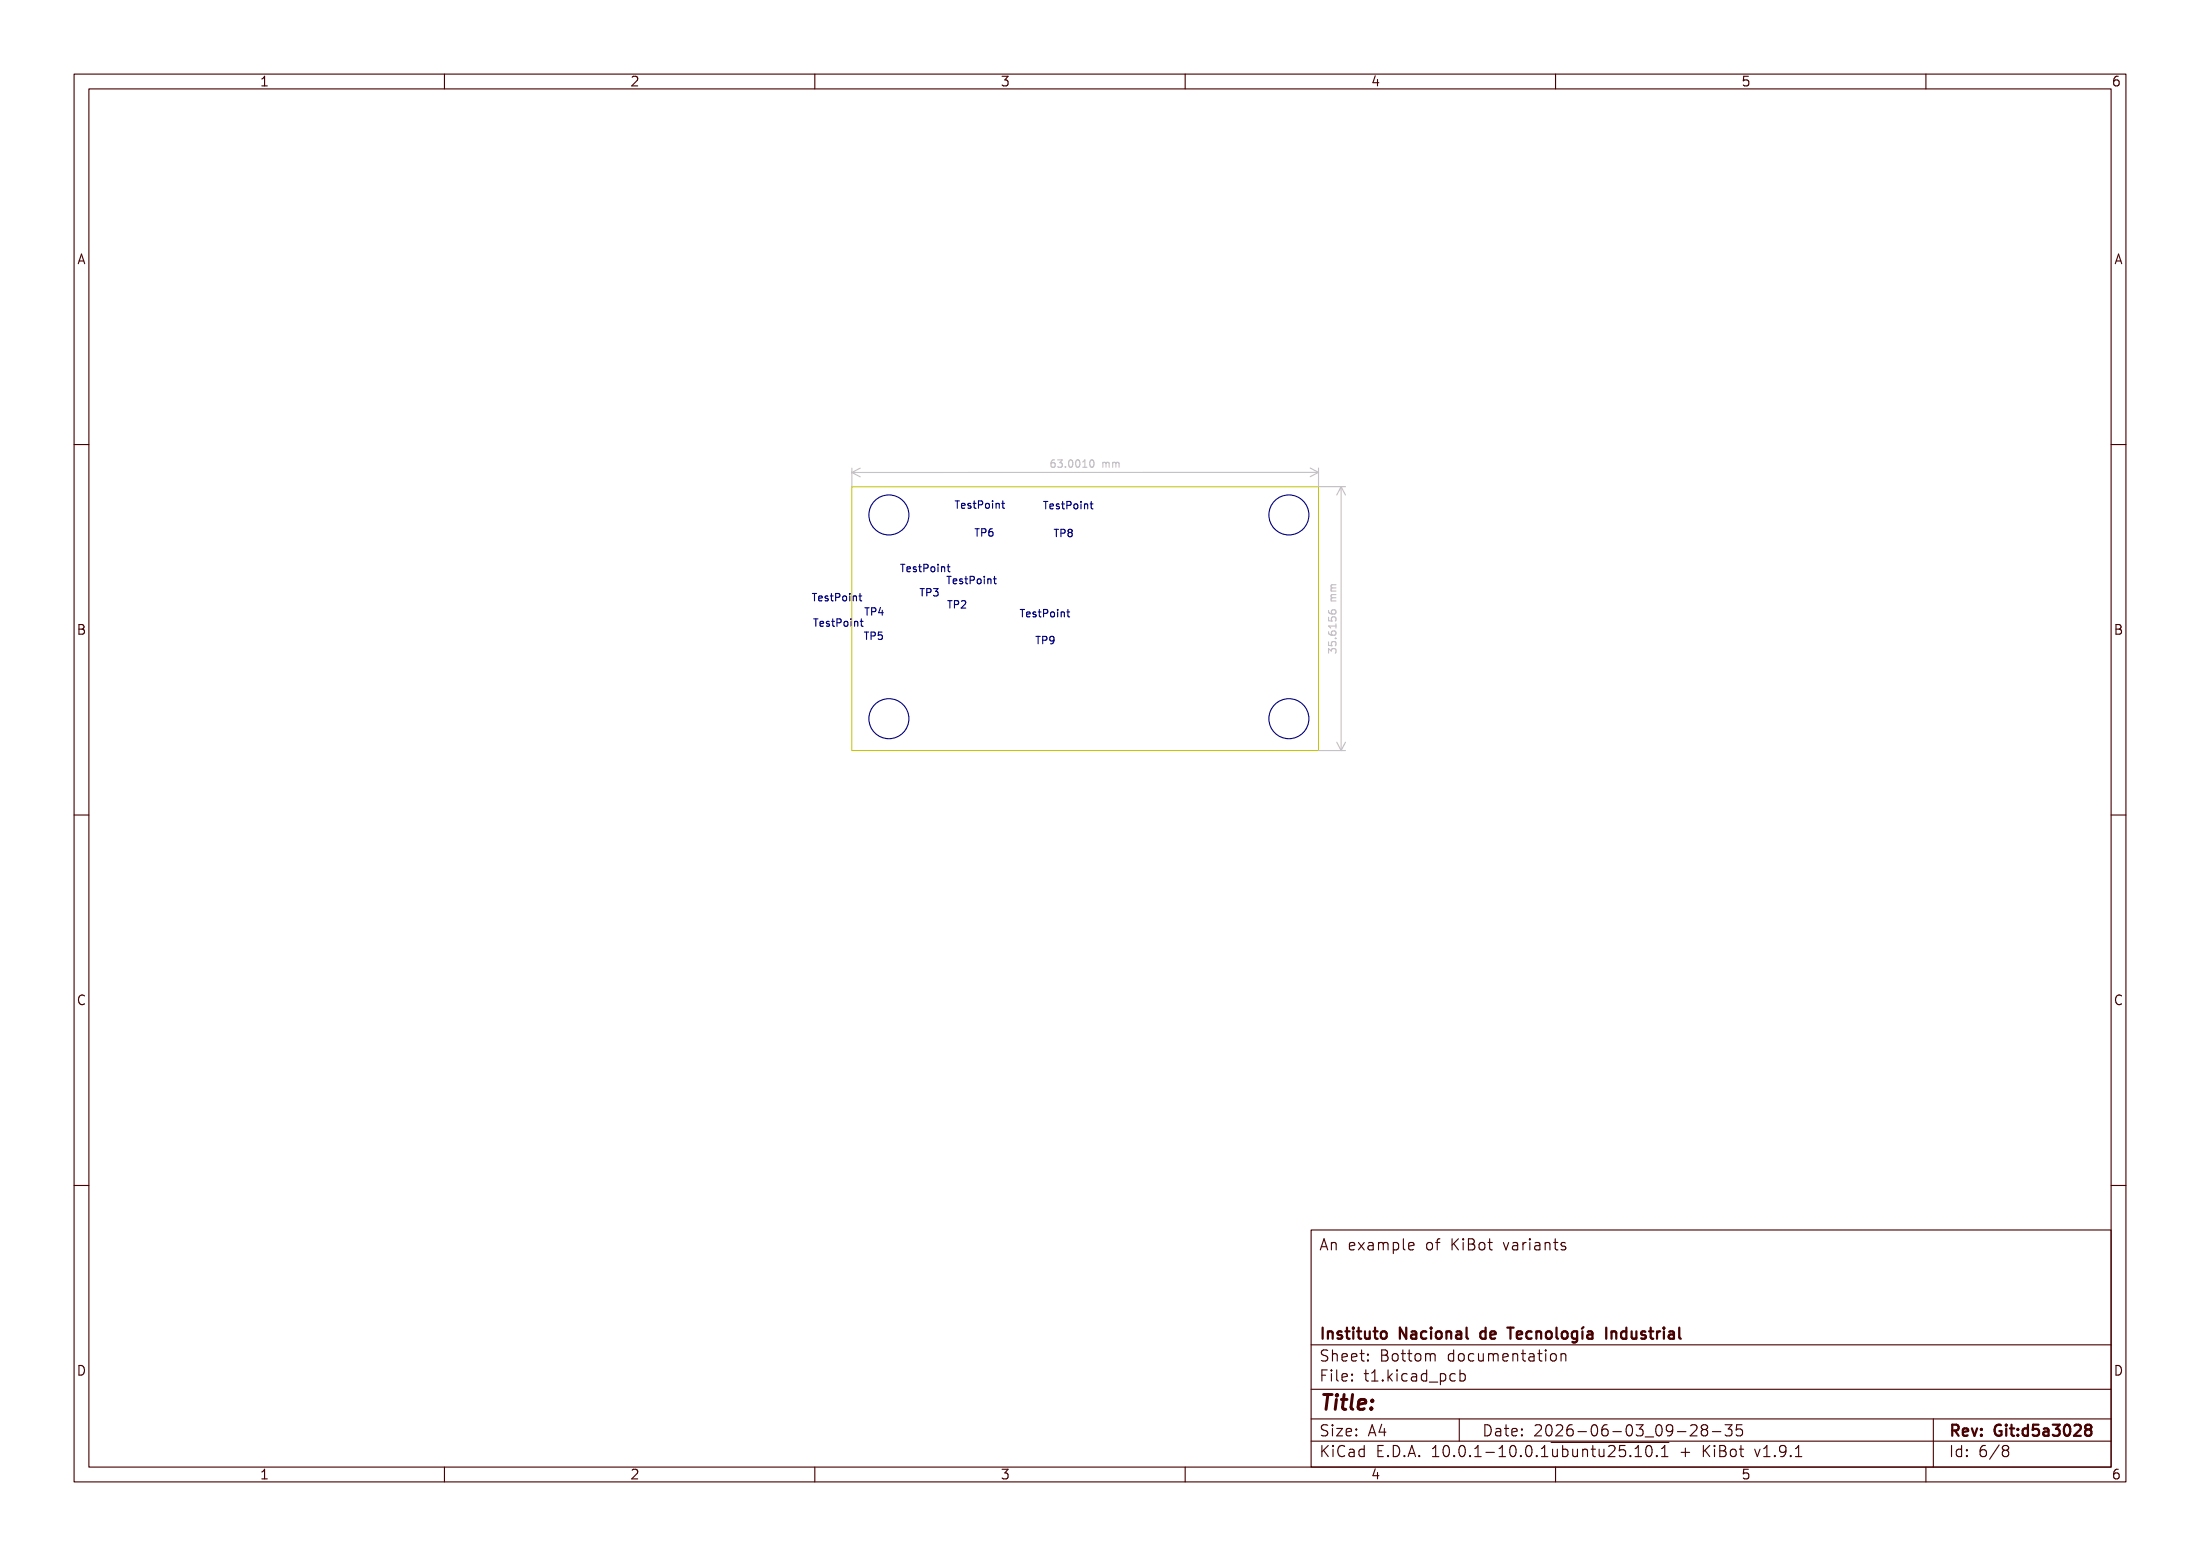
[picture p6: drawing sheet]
<svg xmlns="http://www.w3.org/2000/svg" width="297mm" height="210mm" viewBox="0 0 297 210" stroke-linecap="round" stroke-linejoin="round" font-family="sans-serif">
<g fill="none" stroke="#000084" stroke-width=".15">
<path d="M121.6 76.2h.6M121.9 76.2v1M122.4 76.8l.5-.1v-.2h-.3l-.2 .1 .1 .5h.4M123.7 76.5h-.3l-.1 .1v.2l.4 .1v.2h-.4M124 76.5h.4M124.2 76.2v.8l.2 .2M124.2 79.4h.6M124.5 79.4v1M124.7 76.7l.5-.1 .1-.1-.1-.2-.1-.1h-.4v1M125.1 80l.5-.1 .1-.1-.1-.3-.1-.1h-.4v1M125.7 76.6l.2-.1 .3 .1v.4l-.1 .1-.2 .1-.2-.1zM126 79.4h.6l-.3 .4 .3 .1v.4l-.1 .1-.5-.1"/>
<path d="M126.6 76.2v.1M126.6 76.5v.7M127.1 76.6l.2-.1h.2v.7M127.1 76.5v.7M127.8 77.8h.6M127.9 76.5h.3M128 76.2v.8l.2 .2M128.1 77.8v1M128.7 78.5l.5-.1-.1-.2-.3-.1-.1 .2v.4h.4M128.9 67.6h.6M129.2 67.6v1M129.8 68.3l.5-.1-.1-.2-.2-.1-.2 .2 .1 .5h.3"/>
<path d="M129.9 78.2l-.2-.1-.2 .2 .1 .1 .3 .1v.2h-.4M130.3 78.1h.3M130.4 77.8v.8l.2 .2M131 78.3h.5v-.2v-.2l-.1-.1h-.4v1M131 68l-.2-.1-.1 .2v.1l.3 .1v.3h-.3M131.4 67.9h.4M131.5 67.6v.9l.3 .1M131.6 71.4h.6M131.9 71.4v1M132 78.2l.3-.1 .2 .2v.3l-.2 .2-.3-.1-.1-.1zM132.1 68.1h.5l.1-.2-.1-.2-.1-.1h-.4v1M132.5 71.9l.5-.1 .1-.1v-.2l-.2-.1h-.4v1"/>
<path d="M132.9 77.8v.1M132.9 78.1v.7M133.1 68l.1-.1 .3 .1 .1 .4-.1 .2h-.3l-.1-.1zM133.4 78.2l.1-.1 .2 .1 .1 .6M133.4 78.1v.7M134 71.4h-.3a.67 .67 0 0 0 0 1l.3-.1 .1-.4-.2-.2-.3 .1-.1 .1M134 67.6v.1M134 67.9v.7M134.1 78.1h.4M134.3 77.8v.8l.2 .2M134.5 68l.1-.1 .3 .1v.6M134.5 67.9v.7"/>
<path d="M135.2 67.9h.4M135.4 67.6v.9l.2 .1M140.9 67.7h.6M141.2 67.7v1M141.7 68.3h.5v-.2l-.3-.1-.2 .2 .1 .4h.4M142.3 71.4h.6M142.6 71.4v1M143 68.1l-.3-.1-.1 .2 .1 .1 .3 .1v.2h-.4M143.2 72l.5-.1 .1-.1v-.3l-.2-.1h-.4v1M143.3 68h.4M143.5 67.7v.8l.2 .2M144 68.2h.5l.1-.2v-.2l-.2-.1h-.4v1"/>
<path d="M144.4 71.9l-.2-.2 .2-.3 .3 .1 .1 .1-.2 .3M144.4 71.9l-.2 .2v.1l.2 .2h.3l.1-.2v-.1l-.2-.2M144.4 71.9h.2M145 68.1l.2-.1 .3 .1v.4l-.1 .1-.2 .1-.2-.1zM145.9 67.7v.1M145.9 68v.7M146.4 68.1l.2-.1 .2 .1v.6M146.4 68v.7M147.2 68h.4M147.3 67.7v.8l.3 .2M109.7 80.1h.5M109.8 83.5h.6"/>
<path d="M110 80.1v1M110.1 83.5v1M110.5 80.8l.5-.1v-.2l-.3-.1-.2 .2 .1 .5h.4M110.7 84.2l.5-.1-.1-.2h-.3l-.1 .1 .1 .5h.3M111.8 80.5l-.3-.1-.1 .2v.1l.4 .1v.3h-.4M111.9 83.9h-.2l-.1 .1v.1l.3 .1v.3h-.3M112.1 80.4h.4M112.2 80.1v.9l.3 .1M112.3 83.9h.4M112.4 83.5v.9l.3 .1M112.8 80.6h.5l.1-.2-.1-.2-.1-.1h-.4v1M113 84.1l.5-.1 .1-.1-.1-.3-.1-.1h-.4v1"/>
<path d="M113.9 80.5l.2-.1 .2 .2v.3l-.2 .2h-.2l-.1-.2zM114 84l.1-.1 .3 .1 .1 .3-.1 .2h-.3l-.1-.1zM114.7 80.1v.1M114.7 80.4v.7M114.9 83.5v.1M114.9 83.9v.6M115.2 80.5l.1-.1 .3 .1v.6M115.2 80.4v.7M115.4 84l.1-.1h.3v.6M115.4 83.9v.6M116 80.4h.3M116.1 80.1v.9l.2 .1"/>
<path d="M116.1 83.9h.4M116.3 83.5v.9l.2 .1M116.7 85.3h.6M116.8 82h.5M117 85.3v1M117.1 82v1M117.6 85.8h.5l.1-.2-.1-.2-.1-.1h-.4v1M117.7 82.6l.5-.1v-.1v-.3l-.1-.1h-.4v1M118.9 82l-.3 .7h.6M119.1 85.3h-.5v.5l.1-.1h.3l.1 .2v.3l-.2 .1-.3-.1M119.1 82.4v.6M127.9 81.1h.6"/>
<path d="M128.2 81.1v1M128.9 81.6l.4-.1 .1-.1v-.2l-.2-.1h-.3v1M129.8 81.2l.4-.1 .2 .3-.6 .7h.6M137.7 82.3h.6M138 82.3v1M138.6 82.9l.5-.1-.1-.2h-.3l-.1 .1v.5h.4M139.8 82.6h-.2l-.1 .1v.2l.3 .1v.2h-.3M139.9 85.9h.5M140.1 85.9v1M140.2 82.6h.3M140.3 82.3v.8l.2 .2M140.8 86.4h.4l.1-.2v-.2l-.2-.1h-.3v1"/>
<path d="M140.9 82.8l.5-.1 .1-.1-.1-.2-.1-.1h-.4v1M141.9 82.6h.3l.2 .2v.3l-.2 .2-.3-.1-.1-.1zM142.3 86.3l-.2 .2h-.2l-.2-.2 .1-.4h.3l.1 .1a.66 .66 0 0 1-.2 .9h-.2M142.8 82.3v.1M142.8 82.6v.7M143.3 82.7l.1-.1h.2l.1 .7M143.3 82.6v.7M144 82.6h.4M144.2 82.3v.8l.2 .2"/>
<circle cx="120" cy="69.5" r="2.7"/>
<circle cx="174" cy="69.5" r="2.7"/>
<circle cx="120" cy="97" r="2.7"/>
<circle cx="174" cy="97" r="2.7"/>
</g>
<path d="M115 65.7h63v35.6h-63z" fill="none" stroke="#c2c200" stroke-width=".14"/>
<g fill="none" stroke="#c2c2c2" stroke-width=".15">
<path d="M115 63.2v2.5M115 63.8l1.1 .6M116.1 63.2l-1.1 .6M142.4 62.1h-.3a.67 .67 0 0 0 0 1l.3-.1 .1-.4-.2-.2h-.2l-.2 .2M142.8 62.1h.6l-.3 .3 .3 .1v.5l-.2 .1-.4-.1M143.8 63v.1M144.4 62.2l.1-.1a.53 .53 0 0 1 .3 .5 .53 .53 0 0 1-.3 .5l-.1-.1-.1-.3zM145.3 62.2l.2-.1a.53 .53 0 0 1 .3 .5 .53 .53 0 0 1-.3 .5l-.2-.1-.1-.3zM146.2 62.4l.3-.3v1M146.7 63.1h-.5M147.3 62.1h.1a.53 .53 0 0 1 .3 .5 .53 .53 0 0 1-.3 .5 .66 .66 0 0 1-.1-1zM148.9 62.4v.7"/>
<path d="M148.9 62.5l.3-.1 .1 .1M149.3 62.5l.2-.1h.2v.7M149.3 62.5v.6M150.2 62.5l.3-.1 .1 .1M150.2 62.4v.7M150.6 62.5l.2-.1h.2l.1 .7M150.6 62.5v.6M176.9 63.2l1.1 .6M178 63.2v2.5h3.6M178 63.8h-63M178 63.8l-1.1 .5M179.7 79.8h.7"/>
<path d="M179.8 79.3l-.1 .2 .1 .3M179.8 79.3h.6M180.4 78.9l-.7 .1v.2l.1 .1M181.1 65.7v35.6M181.1 65.7l-.6 1.1M181.1 65.7l.5 1.1M179.4 86.6v.5l.4 .1-.1-.2 .1-.3 .1-.1h.4l.1 .2-.1 .4M179.4 88.2v-.7l.3 .4 .1-.3h.5l.1 .1-.1 .5M179.4 82.4v.3a.67 .67 0 0 0 1 0l-.1-.4h-.4l-.2 .2v.2l.2 .2M179.4 83.3v.5h.4l-.1-.1 .1-.4h.1h.4l.1 .1-.1 .4M179.4 85.3v.2a.67 .67 0 0 0 1 0l-.1-.3h-.4l-.2 .1 .1 .3 .1 .1M179.7 81.1h.7"/>
<path d="M179.8 80.7l-.1 .1 .1 .3M179.8 80.7h.6M180.3 86.2h.1M180.4 84.2v.6M180.4 84.5h-1l.2 .3M180.4 80.3h-.7v.2l.1 .2M178 101.3h3.6M180.5 100.2l.6 1.1M181.6 100.2l-.5 1.1"/>
</g>
<g fill="none" stroke="#480000" stroke-width=".15">
<path d="M10 10h277v190h-277zM12 12h273v186h-273zM35.3 11.6h.8M35.3 10.7l.4-.4v1.3M60 10v2M85.3 10.4l.2-.1 .5 .1a.35 .35 0 0 1 0 .5l-.7 .7h.8M110 10v2M135.3 10.3h.8l-.4 .5a.35 .35 0 0 1 .4 .2v.3l-.1 .2-.5 .1-.2-.1M160 10v2M185.7 10.2l-.4 1h.9M186 10.7v.9M210 10v2"/>
<path d="M236 10.3h-.6l-.1 .6 .2-.1 .5 .1 .1 .1-.1 .5-.2 .1h-.3l-.2-.1M260 10v2M286 10.3a.52 .52 0 0 0-.7 .6v.4l.2 .2 .3 .1 .2-.1 .1-.5-.1-.1-.4-.1-.3 .2M10.6 35.6l.4-1.3 .4 1.3M10.7 35.2h.6M285.6 35.6l.4-1.3 .4 1.3M285.7 35.2h.6M10 60h2M285 60h2M10.7 84.3h.4l.2 .1v.3l-.2 .2a.35 .35 0 0 1 .3 .3 .35 .35 0 0 1-.2 .4h-.5zM10.7 84.9h.4M285.7 84.3h.4l.2 .1v.3l-.2 .2a.35 .35 0 0 1 .3 .3 .35 .35 0 0 1-.2 .4h-.5z"/>
<path d="M285.7 84.9h.4M10 110h2M285 110h2M11.4 134.4a.52 .52 0 0 0-.6 0 .52 .52 0 0 0-.2 .6 .49 .49 0 0 0 .2 .5 .49 .49 0 0 0 .6 0M286.4 134.4a.52 .52 0 0 0-.6 0 .52 .52 0 0 0-.2 .6 .49 .49 0 0 0 .3 .5 .49 .49 0 0 0 .5 0M10 160h2M285 160h2M177 166h108v32h-108zM178.2 168.7l.5-1.5 .5 1.5M178.4 168.3h.7M179.7 167.7v1M179.7 167.8a.37 .37 0 0 1 .7 .1v.8"/>
<path d="M182.2 168.2l.7-.1-.1-.3-.4-.1-.2 .2v.7l.2 .1 .4-.1M183.4 167.7l.8 1M184.2 167.7l-.8 1M184.7 167.8l.2-.1 .4 .1 .1 .9M185.4 168.1h-.5a.29 .29 0 0 0-.2 .3 .29 .29 0 0 0 .2 .3l.5-.1M186.1 167.8a.37 .37 0 0 1 .6 .1M186.1 167.7v1M186.7 167.9l.3-.2 .3 .1 .1 .9M186.7 167.9v.8M188.1 167.7v1.5M188.1 167.8l.4-.1 .3 .3v.4l-.1 .2-.2 .1-.4-.1M189.5 167.2v1.3l.2 .2"/>
<path d="M190.2 168.2l.7-.1-.1-.3-.4-.1-.2 .2v.7l.2 .1 .4-.1M192.7 167.8a.41 .41 0 0 1 .7 .2v.4a.41 .41 0 0 1-.4 .3 .41 .41 0 0 1-.4-.3v-.4zM193.8 167.7h.6M194.4 167.2l-.3 .1-.1 .1v1.3M196 167.2v1.5M196.2 167.8l.7 .9M196.9 167.2l-.9 .9M197.5 167.2v.1M197.5 167.7v1M197.5 167.2l.1 .1h-.1M198.2 167.2l.7 .1a.36 .36 0 0 1 .1 .3 .36 .36 0 0 1-.3 .3 .4 .4 0 0 1 .4 .4 .4 .4 0 0 1-.3 .4h-.6zM198.2 167.9h.5"/>
<path d="M199.7 167.8a.41 .41 0 0 1 .4-.1 .41 .41 0 0 1 .4 .3v.4a.41 .41 0 0 1-.4 .3 .41 .41 0 0 1-.4-.3zM200.9 167.7h.6M201.1 167.2v1.3l.1 .1 .3 .1M203 167.7l.3 1 .4-1M204.2 167.8l.2-.1 .4 .1 .1 .9M204.9 168.1h-.5a.3 .3 0 0 0-.2 .3 .3 .3 0 0 0 .2 .3l.5-.1M205.6 167.7v1M206 167.7l-.3 .1-.1 .2M206.5 167.2v.1M206.5 167.7v1M206.5 167.2l.1 .1h-.1M207.2 167.8l.2-.1 .4 .1 .1 .9"/>
<path d="M207.9 168.1h-.5a.3 .3 0 0 0-.2 .3 .3 .3 0 0 0 .2 .3l.5-.1M208.6 167.8a.37 .37 0 0 1 .6 .1v.8M208.6 167.7v1M209.7 167.7h.6M210 167.2v1.3v.1l.3 .1M211.3 167.8l-.3-.1-.3 .2 .1 .2 .5 .2 .1 .1-.1 .2-.1 .1-.5-.1M10.7 184.3a.66 .66 0 0 1 .7 .6 .66 .66 0 0 1-.7 .7zM35.3 198.7l.4-.4v1.3M35.3 199.6h.8M60 198v2M85.3 198.4l.2-.1 .5 .1a.35 .35 0 0 1 0 .5l-.7 .7h.8M110 198v2"/>
<path d="M135.3 198.3h.8l-.4 .5a.35 .35 0 0 1 .4 .2v.4l-.1 .1-.5 .1-.2-.1M160 198v2M177 194.5h108M177 191.5h108M177 187.5h108M177 181.5h108M178.5 185.6h.5M178.5 195.1v1.5M178.7 195.7l.6 .9M179.2 184.9h-.7v1.5M179.2 192.4l-.2-.1-.5 .1a.36 .36 0 0 0-.1 .3 .36 .36 0 0 0 .3 .3 .55 .55 0 0 1 .5 .4v.3l-.2 .1-.6-.1M179.2 182.3l-.2-.1-.5 .1a.36 .36 0 0 0-.1 .3 .36 .36 0 0 0 .3 .3 .55 .55 0 0 1 .5 .4v.3l-.2 .1-.6-.1"/>
<path d="M179.3 195.1l-.8 .9M179.7 184.9v.1M179.7 185.4v1M179.7 184.9l.1 .1h-.1M179.9 182.2v1.5M179.9 192.3v.1M179.9 192.8v1M179.9 192.3l-.1 .1h.1M179.9 192.3l.1 .1h-.1M179.9 182.8a.37 .37 0 0 1 .6 .1v.8M180 195.1v.1M180 195.6v1"/>
<path d="M180 195.1l-.1 .1h.1M180.5 192.8h.7l-.7 1h.7M180.5 184.9v1.3l.2 .2M181.2 183.2l.7-.1-.1-.3-.4-.1-.2 .2v.7l.2 .1 .4-.1M181.2 185.9l.7-.2-.1-.2-.4-.1-.2 .2v.7l.2 .1 .4-.1M181.5 195.2a.6 .6 0 0 0-.7 0 .6 .6 0 0 0-.2 .8 .56 .56 0 0 0 .3 .5 .56 .56 0 0 0 .6 0M181.7 193.3l.8-.1-.1-.3-.4-.1-.3 .2 .1 .7 .2 .1 .4-.1M182.2 195.7l.1-.1 .4 .1 .1 .9M182.5 183.2l.7-.1-.1-.3-.4-.1-.2 .2v.7l.2 .1 .4-.1M182.5 186.3h.1l-.1 .1M182.5 186.3v.1M182.5 185.5v.1"/>
<path d="M182.5 185.5h.1l-.1 .1M182.8 196h-.5a.29 .29 0 0 0-.2 .3 .29 .29 0 0 0 .2 .3l.5-.1M183.1 193.7h.1l-.1 .1M183.1 193.7h-.1l.1 .1M183.1 192.9v.1M183.1 193.7v.1M183.1 192.9h.1l-.1 .1M183.1 192.9h-.1l.1 .1M183.6 182.7h.6M183.8 182.2v1.3l.1 .1 .3 .1M184.2 195.7l-.5-.1-.2 .3v.4l.1 .2 .1 .1 .5-.1M184.2 195.1v1.5"/>
<path d="M184.2 185.4h.5M184.4 184.9v1.3l.1 .1 .2 .1M184.7 183.6v.1M184.7 183.6h-.1l.1 .1M184.7 182.8v.1M184.7 182.8h-.1l.1 .1M184.7 193.8l.5-1.5 .5 1.5M184.9 193.4h.7M185.2 186.4h.8M185.2 185.3l.4-.4v1.5M185.7 198.2l-.4 1h.9M186 198.7v.9"/>
<path d="M186 195.8h.5M186.5 182.2l.7 .1a.36 .36 0 0 1 .1 .3 .36 .36 0 0 1-.3 .3 .4 .4 0 0 1 .4 .4 .4 .4 0 0 1-.3 .4h-.6zM186.5 192.2l-.3 1.1h.9M186.5 182.9h.5M186.7 186.3v.1M186.7 186.3h-.1l.1 .1M186.7 195.1h-.7v1.5h.7M186.9 192.8v1M187.4 196.5h.1l-.1 .1M187.4 196.5h-.1l.1 .1M187.4 184.9v1.5M187.4 196.5v.1"/>
<path d="M187.5 185.8l.5 .6M188 185.4l-.6 .6M188 182.8a.41 .41 0 0 1 .4-.1 .41 .41 0 0 1 .3 .3v.4a.41 .41 0 0 1-.3 .3 .41 .41 0 0 1-.4-.3zM188.1 195.1a.79 .79 0 0 1 .9 .5 .79 .79 0 0 1-.3 .9l-.6 .1zM188.6 184.9v.1M188.6 185.4v1M188.6 184.9l-.1 .1h.1M188.6 184.9l.1 .1h-.1M189.2 182.7h.5M189.4 182.2v1.3l.1 .1 .2 .1M189.6 196.5h.1l-.1 .1M189.6 196.5h-.1l.1 .1"/>
<path d="M189.6 196.5v.1M190 185.5l-.5-.1-.3 .3v.4l.2 .2 .1 .1 .5-.1M190 182.7h.6M190.1 196.6l.5-1.5 .5 1.5M190.2 196.2h.8M190.2 182.2v1.3l.1 .1 .3 .1M190.6 185.5l.1-.1 .5 .1v.9M191.1 182.8a.41 .41 0 0 1 .4-.1 .41 .41 0 0 1 .3 .3v.4a.41 .41 0 0 1-.4 .3 .41 .41 0 0 1-.4-.3zM191.2 185.7l-.5 .1a.29 .29 0 0 0-.2 .3 .29 .29 0 0 0 .2 .3l.5-.1M191.6 196.5h.1l-.1 .1M191.6 196.5h-.1l.1 .1M191.6 196.5v.1"/>
<path d="M192.5 182.8a.37 .37 0 0 1 .6 .1M192.5 182.7v1M192.6 185.5l-.4-.1-.3 .3v.4l.1 .2 .2 .1 .4-.1M192.6 184.9v1.5M193 186.5h1.1M193.1 182.9l.2-.2 .4 .1v.9M193.1 182.9v.8M193.4 196.6h.8M193.4 195.5l.4-.4v1.5M194.5 185.5l.4-.1 .3 .3v.4l-.2 .2-.1 .1-.4-.1M194.5 185.4v1.5M195 195.2a.36 .36 0 0 1 .3-.1 .36 .36 0 0 1 .3 .3 .77 .77 0 0 1-.4 1.2 .91 .91 0 0 1-.2-1.4z"/>
<path d="M196.2 182.8l-.4-.1-.3 .3v.4l.2 .2 .1 .1 .4-.1M196.2 182.2v1.5M196.3 196.5h.1l-.1 .1M196.3 196.5h-.1l.1 .1M196.3 196.5v.1M196.5 185.5l-.5-.1-.3 .3v.4l.2 .2 .1 .1 .5-.1M197 191.5v3M197 182.8a.41 .41 0 0 1 .7 .2v.4a.41 .41 0 0 1-.4 .3 .41 .41 0 0 1-.4-.3v-.4zM197.1 185.5l.4-.1 .3 .3v.4l-.1 .2-.2 .1-.4-.1M197.1 195.2a.36 .36 0 0 1 .4-.1 .36 .36 0 0 1 .2 .3 .77 .77 0 0 1-.4 1.2 .91 .91 0 0 1-.2-1.4zM197.1 184.9v1.5M198.5 196.5v.1"/>
<path d="M198.5 196.5h-.1l.1 .1M199 182.8l-.5-.1-.3 .3v.4l.2 .2 .1 .1 .5-.1M199.1 196.6h.9M199.1 195.5l.4-.4v1.5M199.6 182.7l.1 .9a.41 .41 0 0 0 .5 0M200.2 182.7v1M200.5 192.3a.79 .79 0 0 1 .8 .5 .79 .79 0 0 1-.3 .9l-.5 .1zM200.6 196h1.1M201 182.8a.37 .37 0 0 1 .6 .1M201 182.7v1M201.6 182.9l.2-.2 .4 .1v.9M201.6 182.9v.8"/>
<path d="M202 192.9l.1-.1 .4 .1 .1 .9M202.4 196.6h.8M202.4 195.5l.4-.4v1.5M202.6 193.2h-.5a.29 .29 0 0 0-.2 .3 .29 .29 0 0 0 .2 .3l.5-.1M202.9 183.2l.7-.1-.1-.3-.4-.1-.2 .2 .1 .7 .1 .1 .4-.1M203.1 192.8h.6M203.3 192.3v1.3l.1 .1 .3 .1M204 195.2a.36 .36 0 0 1 .3-.1 .36 .36 0 0 1 .3 .3 .77 .77 0 0 1-.4 1.2 .91 .91 0 0 1-.2-1.4zM204.1 193.3l.7-.1-.1-.3-.4-.1-.2 .2 .1 .7 .1 .1 .4-.1M204.2 182.8a.37 .37 0 0 1 .7 .1v.8M204.2 182.7v1M205.3 196.5h.1l-.1 .1"/>
<path d="M205.3 196.5h-.1l.1 .1M205.3 196.5v.1M205.4 182.7h.6M205.5 193.7v.1M205.5 193.7h-.1l.1 .1M205.5 192.9v.1M205.5 192.9h-.1l.1 .1M205.6 182.2v1.3l.1 .1 .3 .1M206.1 195.2a.36 .36 0 0 1 .4-.1 .36 .36 0 0 1 .2 .3 .77 .77 0 0 1-.4 1.2 .91 .91 0 0 1-.2-1.4zM206.5 182.8l.1-.1 .4 .1 .1 .9M207.1 183.1h-.5a.29 .29 0 0 0-.2 .3 .29 .29 0 0 0 .2 .3l.5-.1M207.2 192.4l.3-.1 .5 .1a.41 .41 0 0 1 0 .5l-.8 .9h.9"/>
<path d="M207.5 196.5v.1M207.5 196.5h-.1l.1 .1M207.6 182.7h.6M207.8 182.2v1.3l.1 .1 .3 .1M208.1 196.6h.9M208.1 195.5l.4-.4v1.5M208.7 182.2v.1M208.7 182.7v1M208.7 182.2l-.1 .1h.1M208.9 192.4a.35 .35 0 0 1 .6 .2 .77 .77 0 0 1-.5 1.2 1 1 0 0 1-.1-1.4zM209.4 194.7h15.9M209.5 182.8a.41 .41 0 0 1 .6 .2v.4a.41 .41 0 0 1-.4 .3 .41 .41 0 0 1-.4-.3v-.4z"/>
<path d="M209.6 195.6l.1 .9a.41 .41 0 0 0 .5 0M210 198v2M210.1 192.4l.2-.1 .5 .1a.41 .41 0 0 1 .1 .5l-.9 .9h1M210.2 195.6v1M210.7 182.8a.37 .37 0 0 1 .7 .1v.8M210.7 182.7v1M211 195.1v1.5M211 195.7l.4-.1 .3 .3v.4l-.2 .2-.1 .1-.4-.1M212.2 192.3a.6 .6 0 0 0-.7 .6v.6l.2 .2 .4 .1 .2-.1 .1-.5-.2-.3h-.4l-.3 .3M212.3 195.6l.1 .9a.41 .41 0 0 0 .6 0M213 195.6v1M213 193.2h1.2"/>
<path d="M213.7 195.7a.37 .37 0 0 1 .6 .1v.8M213.7 195.6v1M214.8 195.6h.6M215 192.4a.36 .36 0 0 1 .3-.1 .36 .36 0 0 1 .3 .3 .77 .77 0 0 1-.4 1.2 .91 .91 0 0 1-.2-1.4zM215 195.1v1.3l.1 .1 .3 .1M215.9 195.6l.1 .9a.41 .41 0 0 0 .5 0M216.5 195.6v1M217 192.3a.6 .6 0 0 0-.8 .6v.6l.2 .2 .4 .1 .2-.1 .1-.5-.1-.3h-.5l-.3 .3M217.2 195.2l.2-.1 .5 .1a.41 .41 0 0 1 .1 .5l-.9 .9h.9M217.7 193.2h1.2M219.4 195.1h-.7l-.1 .7 .2-.1h.5l.2 .3-.1 .5-.2 .1h-.4l-.2-.1M219.7 192.4a.36 .36 0 0 1 .3-.1 .36 .36 0 0 1 .3 .3 .77 .77 0 0 1-.4 1.2 .91 .91 0 0 1-.2-1.4z"/>
<path d="M220.1 196.5h.1l-.1 .1M220.1 196.5h-.1l.1 .1M220.1 196.5v.1M220.7 196.6h.9M220.7 195.5l.5-.4v1.5M220.9 192.3h.9l-.5 .6a.41 .41 0 0 1 .5 .3v.3l-.1 .2-.6 .1-.2-.1M222.1 193.9h1.1M222.3 195.2a.36 .36 0 0 1 .4-.1 .36 .36 0 0 1 .3 .3 .77 .77 0 0 1-.5 1.2 .91 .91 0 0 1-.2-1.4zM223.7 192.4a.36 .36 0 0 1 .3-.1 .36 .36 0 0 1 .3 .3 .77 .77 0 0 1-.4 1.2 .91 .91 0 0 1-.2-1.4zM223.7 196.5v.1M223.7 196.5h-.1l.1 .1M224.3 196.6h.9"/>
<path d="M224.3 195.5l.4-.4v1.5M225.8 192.9l-.3 .3h-.3l-.2-.3v-.3l.1-.2 .4-.1 .2 .1a.99 .99 0 0 1-.3 1.4h-.3M226.5 193.2h1.1M227 196h1.1M227.5 195.4v1.2M228.2 192.4l.3-.1 .5 .1a.41 .41 0 0 1 0 .5l-.8 .9h.9M230 192.9h-.2a.31 .31 0 0 1-.1-.4 .31 .31 0 0 1 .3-.2h.2l.3 .1a.3 .3 0 0 1 0 .4 .3 .3 0 0 1-.3 .1M230 192.9l-.3 .3v.3l.3 .3h.2l.3-.3v-.3l-.3-.3M230 192.9h.2M230 195.1v1.5M230.2 195.7l.6 .9M230.8 195.1l-.8 .9"/>
<path d="M231.2 193.2h1.1M231.5 195.1v.1M231.5 195.6v1M231.5 195.1l-.1 .1h.1M232.2 195.1l.6 .1a.36 .36 0 0 1 .2 .3 .36 .36 0 0 1-.3 .3 .4 .4 0 0 1 .3 .4 .4 .4 0 0 1-.3 .4h-.5zM232.2 195.8h.5M232.9 192.3h.9l-.5 .6a.41 .41 0 0 1 .5 .3v.3l-.1 .2-.6 .1-.2-.1M233.7 195.7a.41 .41 0 0 1 .7 .2v.4a.41 .41 0 0 1-.4 .3 .41 .41 0 0 1-.4-.3v-.4zM234.8 195.6h.6M235 195.1v1.3l.1 .1 .3 .1M235.2 192.3h-.7l-.1 .7 .2-.1h.5l.1 .3v.5l-.2 .1h-.4l-.2-.1M236 198.3h-.6l-.1 .6 .2-.1 .5 .1 .1 .1-.1 .5-.2 .1h-.3l-.2-.1"/>
<path d="M236.9 195.6l.3 1 .4-1M238.1 196.6h.9M238.1 195.5l.4-.4v1.5M239.6 196.5h.1l-.1 .1M239.6 196.5h-.1l.1 .1M239.6 196.5v.1M241.1 195.7l-.3 .3h-.3l-.3-.3v-.3l.2-.2 .4-.1 .2 .1a.99 .99 0 0 1-.3 1.4h-.3M241.7 196.5h.1l-.1 .1M241.7 196.5v.1M242.4 196.6h.8M242.4 195.5l.4-.4v1.5M260 198v2"/>
<path d="M261 191.5v6.5M263.5 195.1v1.5M264.8 195.7l-.4-.1-.3 .3v.4l.1 .2 .2 .1 .4-.1M264.8 195.1v1.5M265.5 196.5h.1l-.1 .1M265.5 196.5v.1M265.5 195.7v.1M265.5 195.7h.1l-.1 .1M268 195.1a.6 .6 0 0 0-.7 .6v.6l.2 .2 .4 .1 .2-.1 .1-.5-.2-.3h-.4l-.3 .3M269.9 195l-1.3 2M270.6 195.7l-.3 .3 .1 .5 .2 .1 .4-.1 .2-.2-.1-.4-.2-.2M270.6 195.7l-.3-.3 .1-.2 .2-.1 .4 .1a.31 .31 0 0 1 .2 .3 .31 .31 0 0 1-.3 .2"/>
<path d="M270.6 195.7h.3M285.7 184.3a.66 .66 0 0 1 .7 .6 .66 .66 0 0 1-.7 .7zM286 198.3a.52 .52 0 0 0-.7 .6v.5l.2 .1 .3 .1 .2-.1 .1-.5-.1-.1-.4-.1-.3 .2"/>
</g>
<g fill="none" stroke="#480000" stroke-width=".3">
<path d="M178.6 179.2v1.5M179.3 179.7v1M179.3 179.8a.37 .37 0 0 1 .6 .1v.8M181.1 179.8l-.3-.1-.2 .2v.2l.5 .2 .1 .1-.1 .2-.1 .1-.4-.1M181.6 179.7h.6M181.8 179.2v1.3l.1 .1 .3 .1M182.7 179.2v.1M182.7 179.7v1M182.7 179.2l-.1 .1h.1M182.7 179.2l.1 .1h-.1M183.2 179.7h.6M183.4 179.2v1.3l.1 .1 .3 .1"/>
<path d="M184.3 179.7v.9a.4 .4 0 0 0 .6-.1M184.9 179.7v1M185.4 179.7h.6M185.6 179.2v1.3l.1 .1 .3 .1M186.6 179.8a.41 .41 0 0 1 .6 .2v.4a.41 .41 0 0 1-.4 .3 .41 .41 0 0 1-.4-.3v-.4zM189.8 179.2v1.5l-.8-1.5v1.5M190.6 179.8l.1-.1 .4 .1 .1 .9M192.6 179.8l-.5-.1-.3 .3v.4l.2 .2 .1 .1 .5-.1M193.2 179.2v.1M193.2 179.7v1M193.2 179.2l-.1 .1h.1M193.2 179.2l.1 .1h-.1"/>
<path d="M193.9 179.8a.41 .41 0 0 1 .4-.1 .41 .41 0 0 1 .3 .3v.4a.41 .41 0 0 1-.4 .3 .41 .41 0 0 1-.4-.3zM195.3 179.8a.37 .37 0 0 1 .6 .1v.8M195.3 179.7v1M196.6 179.8l.2-.1 .4 .1 .1 .9M198 179.2v1.3l.2 .2M200.6 179.8l-.5-.1-.3 .3v.4l.2 .2 .1 .1 .5-.1M200.6 179.2v1.5M203.5 179.2h.8M203.9 179.2v1.5M206.8 179.8l-.5-.1-.2 .3v.4l.1 .2 .1 .1 .5-.1M207.4 179.8a.37 .37 0 0 1 .7 .1v.8M207.4 179.7v1"/>
<path d="M208.8 179.8a.41 .41 0 0 1 .7 .2v.4a.41 .41 0 0 1-.4 .3 .41 .41 0 0 1-.4-.3v-.4zM210.1 179.2v1.3l.2 .2M210.9 179.8a.41 .41 0 0 1 .4-.1 .41 .41 0 0 1 .3 .3v.4a.41 .41 0 0 1-.4 .3 .41 .41 0 0 1-.4-.3zM212.9 179.8l-.4-.1-.3 .3v.4l.1 .2 .2 .1 .4-.1M212.9 179.7v1.2a.41 .41 0 0 1-.6 .2M213.6 179.7v1M213.8 179.1l-.2 .2M214.3 179.8l.2-.1 .4 .1 .1 .9M216.8 179.2v1.5M217.6 179.8a.37 .37 0 0 1 .6 .1v.8M217.6 179.7v1M219.6 179.8l-.5-.1-.3 .3v.4l.2 .2 .1 .1 .5-.1"/>
<path d="M219.6 179.2v1.5M220.3 179.7v.9a.4 .4 0 0 0 .6-.1M220.9 179.7v1M222.1 179.8l-.3-.1-.2 .2v.2l.5 .2 .1 .1-.1 .2-.1 .1-.4-.1M222.6 179.7h.6M222.8 179.2v1.3l.1 .1 .3 .1M223.7 179.7v1M224.1 179.7l-.3 .1-.1 .2M224.6 179.2v.1M224.6 179.7v1M224.6 179.2l.1 .1h-.1M225.3 179.8l.2-.1 .4 .1 .1 .9"/>
<path d="M226.7 179.2v1.3l.2 .2M191.2 180l-.5 .1a.29 .29 0 0 0-.2 .3 .29 .29 0 0 0 .2 .3l.5-.1M197.3 180l-.5 .1a.29 .29 0 0 0-.3 .3 .29 .29 0 0 0 .3 .3l.5-.1M201.2 180.2l.7-.2-.1-.2-.4-.1-.2 .2 .1 .7 .1 .1 .4-.1M204.8 180.2l.7-.2-.1-.2-.4-.1-.2 .2v.7l.2 .1 .4-.1M215 180l-.5 .1a.3 .3 0 0 0-.2 .3 .3 .3 0 0 0 .2 .3l.5-.1M226 180l-.5 .1a.29 .29 0 0 0-.2 .3 .29 .29 0 0 0 .2 .3l.5-.1M263.6 193.1h.5a.41 .41 0 0 0 .3-.4 .41 .41 0 0 0-.3-.4h-.5v1.5M263.9 193.1l.5 .7M265 193.3l.7-.2-.1-.2-.4-.1-.2 .2 .1 .7 .1 .1 .4-.1M266.2 192.8l.4 1 .3-1M267.5 193.6l.1 .1-.1 .1"/>
<path d="M267.5 193.6l-.1 .1 .1 .1M267.5 192.9v.1M267.5 193.6v.2M267.5 192.9h.1l-.1 .1M267.5 192.9h-.1l.1 .1M270.1 192.4a.62 .62 0 0 0-.7 .1 .62 .62 0 0 0-.1 .6 .56 .56 0 0 0 .3 .6 .56 .56 0 0 0 .6-.1v-.5h-.3M270.8 192.3v.1M270.8 192.8v1M270.8 192.3l.1 .1h-.1M271.3 192.8h.6M271.6 192.3v1.3v.1l.3 .1M272.4 193.6l.1 .1-.1 .1"/>
<path d="M272.4 193.6l-.1 .1 .1 .1M272.4 192.9v.1M272.4 193.6v.2M272.4 192.9h.1l-.1 .1M272.4 192.9h-.1l.1 .1M273.8 192.9l-.5-.1-.2 .3v.4l.1 .2 .1 .1 .5-.1M273.8 192.3v1.5M275.2 192.3h-.7l-.1 .7 .2-.1h.5l.2 .2-.1 .5-.2 .2h-.4l-.2-.2M275.9 192.9l.2-.1 .4 .1 .1 .9M276.6 193.1l-.5 .1a.29 .29 0 0 0-.3 .3 .29 .29 0 0 0 .3 .3l.5-.1M277.1 192.3h1l-.5 .6a.41 .41 0 0 1 .5 .2v.4l-.2 .2-.6 .1-.2-.2M278.8 192.4a.36 .36 0 0 1 .3-.1 .36 .36 0 0 1 .3 .3 .77 .77 0 0 1-.4 1.2 .91 .91 0 0 1-.2-1.4z"/>
<path d="M280.1 192.4l.2-.1 .5 .1a.41 .41 0 0 1 0 .5l-.8 .9h.9M281.8 192.9l-.3-.3 .1-.2 .2-.1h.3l.2 .3v.2l-.2 .1M281.8 192.9l-.3 .3 .1 .4 .2 .2 .4-.1 .1-.2v-.3l-.2-.3M281.8 192.9h.3"/>
</g>
<g fill="none" stroke="#480000" stroke-width=".4">
<path d="M178.7 188.2h1.1M179.3 188.2l-.3 2M180.4 188.9l-.1 1.3M180.5 188.2l-.1 .1 .1 .1M180.5 188.2l.1 .1-.1 .1M180.5 188.2v.2M181.1 188.9h.7M181.5 188.2l-.3 1.7 .1 .2 .4 .1M182.6 188.2l-.2 1.7 .1 .2 .1 .1M183.4 189.5l1-.1-.1-.4-.2-.1-.5 .1-.2 .2-.1 .7 .1 .2 .2 .1 .6-.1M185.1 190l.1 .1-.1 .1M185.1 190l-.1 .1 .1 .1"/>
<path d="M185.1 190v.2M185.3 189l-.1 .2M185.3 189v.1l-.1 .1M185.3 189l-.1 .1v.1"/>
</g>
<text font-size="2.7" fill="#fff" x="178" y="190.3">Title:</text>
<g font-size="2" fill="#fff">
<text x="178" y="168.8">An example of KiBot variants</text>
<text x="178" y="180.8">Instituto Nacional de Tecnología Industrial</text>
<text x="178" y="183.8">Sheet: Bottom documentation</text>
<text x="178" y="186.5">File: t1.kicad_pcb</text>
<text x="178" y="193.9">Size: A4</text>
<text x="178" y="196.7">KiCad E.D.A. 10.0.1-10.0.1~{ubuntu25.10.1} + KiBot v1.9.1</text>
<text x="200" y="193.9">Date: 2026-06-03_09-28-35</text>
<text x="263" y="196.7">Id: 6/8</text>
<text x="263" y="193.9">Rev: Git:d5a3028</text>
</g>
<g font-size="1.7" fill="#fff">
<text x="35" y="11.6">1</text>
<text x="85" y="11.6">2</text>
<text x="135" y="11.6">3</text>
<text x="185" y="11.6">4</text>
<text x="235" y="11.6">5</text>
<text x="285" y="11.6">6</text>
<text x="10.5" y="35.6">A</text>
<text x="285.5" y="35.6">A</text>
<text x="10.5" y="85.6">B</text>
<text x="285.5" y="85.6">B</text>
<text x="10.5" y="135.6">C</text>
<text x="285.5" y="135.6">C</text>
<text x="10.5" y="185.6">D</text>
<text x="285.5" y="185.6">D</text>
<text x="35" y="199.7">1</text>
<text x="85" y="199.7">2</text>
<text x="135" y="199.7">3</text>
<text x="185" y="199.7">4</text>
<text x="235" y="199.7">5</text>
<text x="285" y="199.7">6</text>
</g>
<g font-size="1.3" fill="#fff">
<text x="142.5" y="63.1">63.0010 mm</text>
<text x="128.7" y="68.6">TestPoint</text>
<text x="140.6" y="68.7">TestPoint</text>
<text x="121.3" y="77.2">TestPoint</text>
<text x="131.7" y="72.4">TP6</text>
<text x="142.4" y="72.5">TP8</text>
<text x="109.4" y="81.1">TestPoint</text>
<text x="116.8" y="83.1">TP4</text>
<text x="124.3" y="80.5">TP3</text>
<text x="127.6" y="78.8">TestPoint</text>
<text x="128" y="82.1">TP2</text>
<text x="137.5" y="83.3">TestPoint</text>
<text x="109.6" y="84.6">TestPoint</text>
<text x="116.8" y="86.4">TP5</text>
<text x="139.9" y="86.9">TP9</text>
<text x="180.4" y="87.5" transform="rotate(-90 180.4 87.5)">35.6156 mm</text>
</g>
</svg>
